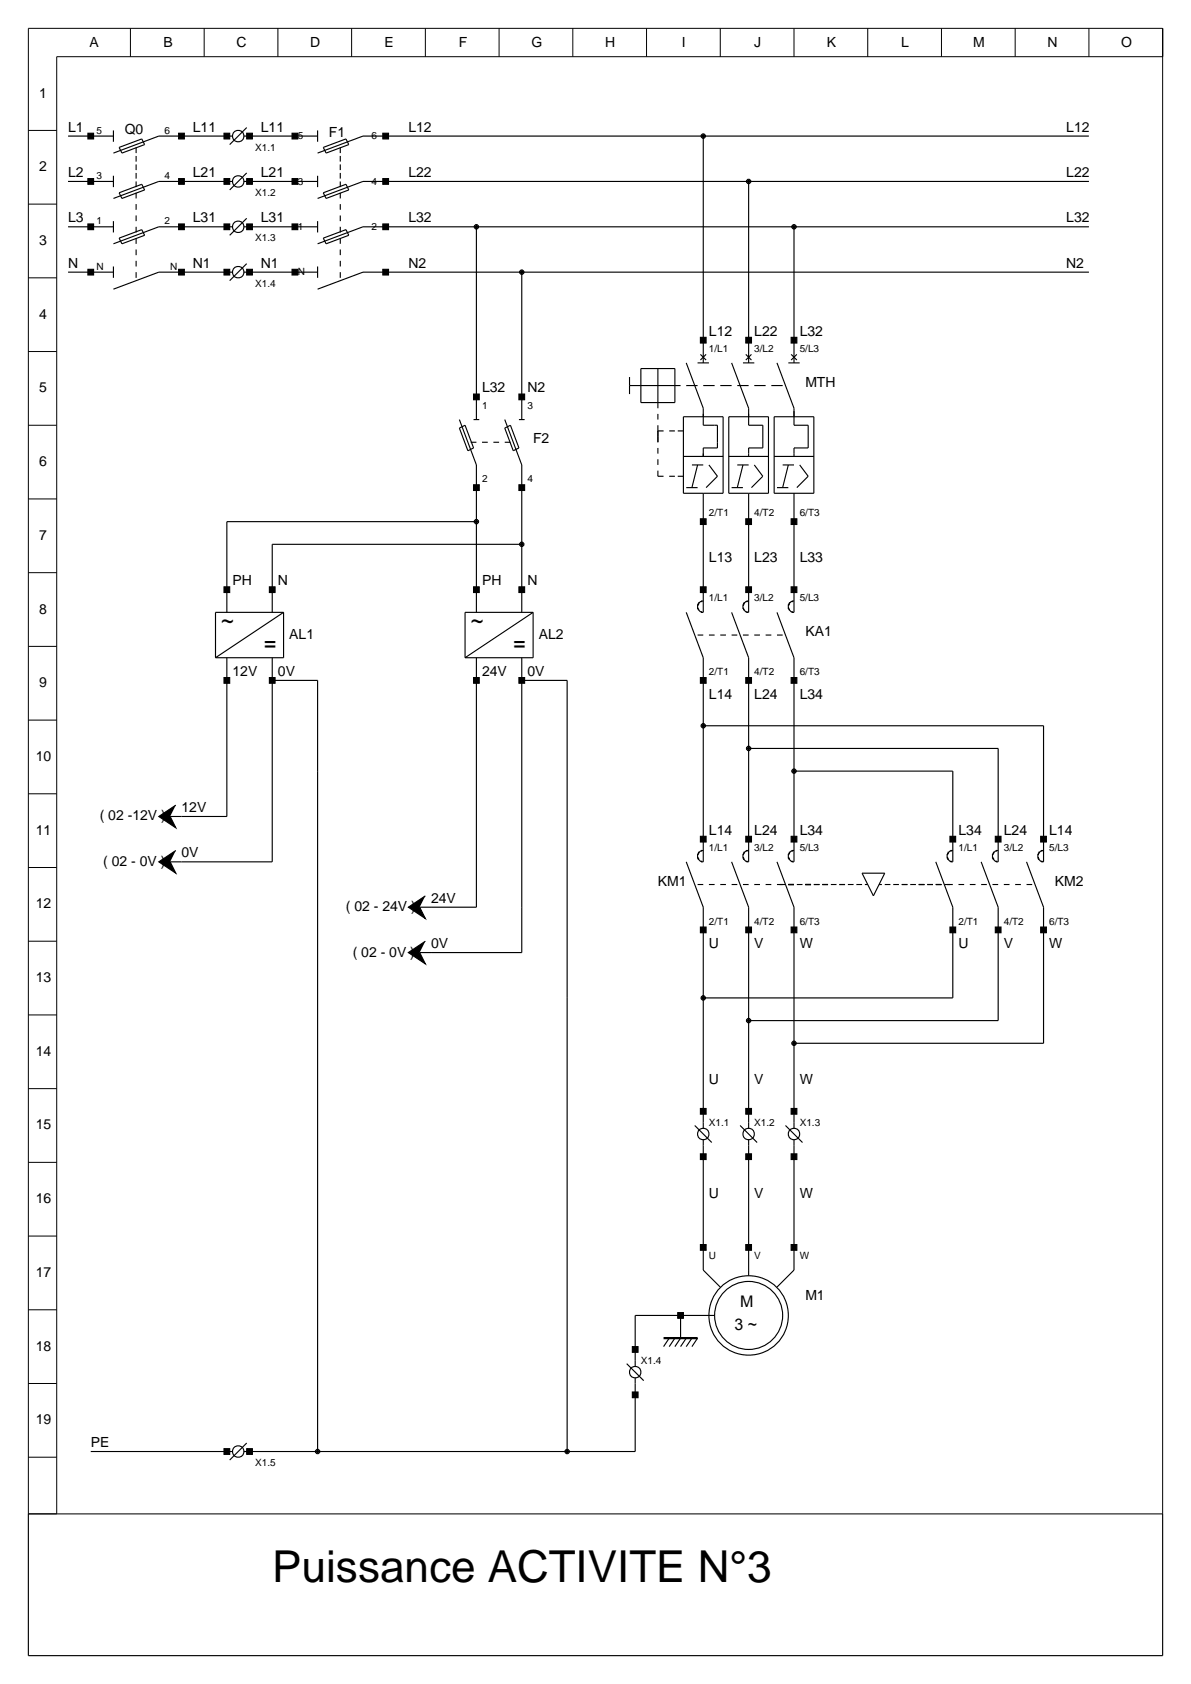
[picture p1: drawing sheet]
<svg xmlns="http://www.w3.org/2000/svg" width="210mm" height="297mm" viewBox="0 0 210 297" stroke-linecap="round" stroke-linejoin="round" font-family="sans-serif">
<g fill="none" stroke="#000" stroke-width=".2">
<path d="M12 32h8M12 24h8M20 23v2M20 31v2M20 39v2M21 34l4-1.5 .5 1-4 1.5zM21 26l4-1.5 .5 1-4 1.5zM24 26v1M24 27.5v1M24 29v1M24 30.5v1M24 32v1"/>
<path d="M24 34v1M24 36v1M24 38v1M40 24h.1M40 32h.1M41 24a1 1 0 0 1 1-1 1 1 0 0 1 1 1M41 24a1 1 0 0 0 1 1 1 1 0 0 0 1-1M41 32a1 1 0 0 1 1-1 1 1 0 0 1 1 1M41 32a1 1 0 0 0 1 1 1 1 0 0 0 1-1M41 32h-13l-8 3M41 24h-13l-8 3M43 32h13"/>
<path d="M43 24h13M43.5 22.5l-3 3M43.5 30.5l-3 3M43.5 38.5l-3 3M44 24h.1M44 32h.1M56 23v2M56 31v2M56 39v2M57 34l4-1.5 .5 1-4 1.5zM57 26l4-1.5 .5 1-4 1.5zM60 26v1"/>
<path d="M60 27.5v1M60 29v1M60 30.5v1M60 32v1M60 34v1M60 36v1M60 38v1M124 24v40M132 32v32M192 32h-128l-8 3M192 24h-128l-8 3M12 40h8"/>
<path d="M12 48h8M20 47v2M21 42l4-1.5 .5 1-4 1.5zM24 40v1M24 42v1M24 44v1M24 46v1M24 48v1M40 40h.1M40 48h.1M41 40a1 1 0 0 1 1-1 1 1 0 0 1 1 1M41 40a1 1 0 0 0 1 1 1 1 0 0 0 1-1"/>
<path d="M41 48a1 1 0 0 1 1-1 1 1 0 0 1 1 1M41 48a1 1 0 0 0 1 1 1 1 0 0 0 1-1M41 40h-13l-8 3M41 48h-13l-8 3M43 40h13M43 48h13M43.5 46.5l-3 3M44 40h.1M44 48h.1M56 47v2M57 42l4-1.5 .5 1-4 1.5zM60 40v1"/>
<path d="M60 42v1M60 44v1M60 46v1M60 48v1M84 40v34M92 48v26M140 40v24M192 40h-128l-8 3M192 48h-128l-8 3M81 74l3 8v26M81 75.5l1-.5 1.5 4-1 .5zM83 78h1"/>
<path d="M83.5 74h1M85 78h1M87 78h1M89 74l3 8v26M89 78h1M89 75.5l1-.5 1.5 4-1 .5zM91.5 74h1M111 68h9M111 66.5v3M113 65h6v6h-6zM116 65v7M116 73v1"/>
<path d="M116 75v3M116 79v1M116 76h1M118 76h1M119.5 76h1M120.5 73.5h7v13.5h-7zM121 64l3 8v3h2.5v4h-2.5v1.5M121 68h2M123 64h2M123.5 62.5l1 1M124 68h2M124.5 62.5l-1 1"/>
<path d="M127 68h2M128.5 73.5h7v13.5h-7zM129 64l3 8v3h2.5v4h-2.5v1.5M130 68h2M131 64h2M131.5 62.5l1 1M132.5 62.5l-1 1M133 68h2M136 68h2M136.5 73.5h7v13.5h-7zM137 64l3 8v3h2.5v4h-2.5v1.5M139 64h2"/>
<path d="M139.5 62.5l1 1M140.5 62.5l-1 1M84 92h-44v16M92 96h-44v12M116 81v1M116 83v1h1M118 84h1M119.5 84h1M120.5 80.5h7M121 86h2M122 82h2M123 82l-1 4"/>
<path d="M124 87v21a1 1 0 0 1-.9-1.5l.4-.4 .5-.1M125 82l1.5 2-2 2M128.5 80.5h7M129 86h2M130 82h2M131 82l-1 4M132 87v21a1 1 0 0 1-.9-1.5l.4-.4 .5-.1M133 82l1.5 2-2 2M136.5 80.5h7M137 86h2M138 82h2M139 82l-1 4"/>
<path d="M140 87v21a1 1 0 0 1-.9-1.5l.4-.4 .5-.1M141 82l1.5 2-2 2M40 116v28h-10M48 116v36h-18M50 108h-12v8M50 108v8h-12M50 108l-12 8M84 116v44h-10M92 116v52h-18M94 108h-12v8M94 108v8h-12M94 108l-12 8"/>
<path d="M121 108l3 8v36a1 1 0 0 1-.9-1.5l.4-.4 .5-.1M123 112h1M125 112h1M127 112h1M129 108l3 8v36a1 1 0 0 1-.9-1.5l.4-.4 .5-.1M129 112h1M131 112h1M133 112h1M135 112h1M137 108l3 8v36a1 1 0 0 1-.9-1.5l.4-.4 .5-.1M137 112h1M48 120h8v136"/>
<path d="M92 120h8v136M124 128h60v24a1 1 0 0 1-.9-1.5l.4-.4 .5-.1M132 132h44v20a1 1 0 0 1-.9-1.5l.4-.4 .5-.1M140 136h28v16a1 1 0 0 1-.9-1.5l.4-.4 .5-.1M121 152l3 8v39M123 156h1M125 156h1M127 156h1M129 152l3 8v39M129 156h1M131 156h1M133 156h1"/>
<path d="M135 156h1M137 152l3 8v39M137 156h1.5M139 156h1M140.5 156h1M142 156h1M143.5 156h1M145 156h1M146.5 156h1M148 156h1M149.5 156h1M151 156h1"/>
<path d="M152 154h4l-2 4zM152.5 156h.5M155 156h.5M156 156h1M157.5 156h1M159 156h1M160.5 156h1M162 156h1M163.5 156h1M165 156h1M165 152l3 8v16h-44M166.5 156h1.5"/>
<path d="M169 156h1M171 156h1M173 156h1M173 152l3 8v20h-44M175 156h1M177 156h1M179 156h1M181 156h1M181 152l3 8v24h-44M122.5 198.5l3 3M124 199a1 1 0 0 0-1 1 1 1 0 0 0 1 1M124 199a1 1 0 0 1 1 1 1 1 0 0 1-1 1"/>
<path d="M130.5 198.5l3 3M132 199a1 1 0 0 0-1 1 1 1 0 0 0 1 1M132 199a1 1 0 0 1 1 1 1 1 0 0 1-1 1M138.5 198.5l3 3M140 199a1 1 0 0 0-1 1 1 1 0 0 0 1 1M140 199a1 1 0 0 1 1 1 1 1 0 0 1-1 1M124 201v23l3 3M132 201v24M140 201v23l-3 3M118 236l-1 1.5M119 236l-1 1.5M120 232v4l-1 1.5"/>
<path d="M121 236l-1 1.5M122 236l-1 1.5M123 236l-1 1.5M126 232h-14v9M16 256h25M40 256h.1M41 256a1 1 0 0 1 1-1 1 1 0 0 1 1 1M41 256a1 1 0 0 0 1 1 1 1 0 0 0 1-1M43.5 254.5l-3 3M44 256h.1M110.5 240.5l3 3M112 241a1 1 0 0 0-1 1 1 1 0 0 0 1 1"/>
<path d="M112 241a1 1 0 0 1 1 1 1 1 0 0 1-1 1M112 243v13h-69M5 267v25h200v-25"/>
<circle cx="132" cy="232" r="6"/>
<circle cx="132" cy="232" r="7"/>
</g>
<g fill="#000" stroke="#000" stroke-width=".2">
<path d="M15.5 31.5h1v1h-1zM15.5 23.5h1v1h-1zM31.5 31.5h1v1h-1zM31.5 23.5h1v1h-1zM39.5 23.5h1v1h-1zM39.5 31.5h1v1h-1zM43.5 23.5h1v1h-1zM43.5 31.5h1v1h-1zM51.5 31.5h1v1h-1zM51.5 23.5h1v1h-1zM67.5 31.5h1v1h-1zM67.5 23.5h1v1h-1z"/>
<path d="M15.5 39.5h1v1h-1zM15.5 47.5h1v1h-1zM31.5 47.5h1v1h-1zM31.5 39.5h1v1h-1zM39.5 39.5h1v1h-1zM39.5 47.5h1v1h-1zM43.5 39.5h1v1h-1zM43.5 47.5h1v1h-1zM51.5 39.5h1v1h-1zM51.5 47.5h1v1h-1zM67.5 47.5h1v1h-1zM67.5 39.5h1v1h-1z"/>
<path d="M83.5 69.5h1v1h-1zM91.5 69.5h1v1h-1zM123.5 59.5h1v1h-1zM131.5 59.5h1v1h-1zM139.5 59.5h1v1h-1zM83.5 85.5h1v1h-1zM91.5 85.5h1v1h-1zM123.5 91.5h1v1h-1zM131.5 91.5h1v1h-1zM139.5 91.5h1v1h-1zM39.5 103.5h1v1h-1zM47.5 103.5h1v1h-1z"/>
<path d="M83.5 103.5h1v1h-1zM91.5 103.5h1v1h-1zM123.5 103.5h1v1h-1zM131.5 103.5h1v1h-1zM139.5 103.5h1v1h-1zM39.5 119.5h1v1h-1zM47.5 119.5h1v1h-1zM83.5 119.5h1v1h-1zM91.5 119.5h1v1h-1zM123.5 119.5h1v1h-1zM131.5 119.5h1v1h-1zM139.5 119.5h1v1h-1z"/>
<path d="M28 144l3-2-1 2 1 2zM28 152l3-2-1 2 1 2zM123.5 147.5h1v1h-1zM131.5 147.5h1v1h-1zM139.5 147.5h1v1h-1zM167.5 147.5h1v1h-1zM175.5 147.5h1v1h-1zM183.5 147.5h1v1h-1zM72 168l3-2-1 2 1 2zM72 160l3-2-1 2 1 2zM123.5 163.5h1v1h-1zM131.5 163.5h1v1h-1z"/>
<path d="M139.5 163.5h1v1h-1zM167.5 163.5h1v1h-1zM175.5 163.5h1v1h-1zM183.5 163.5h1v1h-1zM123.5 195.5h1v1h-1zM131.5 195.5h1v1h-1zM139.5 195.5h1v1h-1zM123.5 203.5h1v1h-1zM131.5 203.5h1v1h-1zM139.5 203.5h1v1h-1zM111.5 237.5h1v1h-1zM119.5 231.5h1v1h-1z"/>
<path d="M123.5 219.5h1v1h-1zM131.5 219.5h1v1h-1zM139.5 219.5h1v1h-1zM39.5 255.5h1v1h-1zM43.5 255.5h1v1h-1zM111.5 245.5h1v1h-1z"/>
</g>
<path d="M117 236h6" fill="none" stroke="#000" stroke-width=".4"/>
<g fill="#000" stroke="#000" stroke-width=".18">
<path d="M123.8 23.7l.2-.1-.4 .4zM124 23.6l.3 .2 .1 .2zM124 24.4l.4-.4-.2 .3zM123.6 24l.4 .4-.2-.1z"/>
<path d="M131.7 31.8l.3-.2-.4 .4zM132 31.6l.2 .1 .2 .3zM132.4 32l-.1 .2-.3 .2zM131.6 32l.4 .4-.2-.1z"/>
<path d="M83.7 39.8l.3-.2-.4 .4zM84 39.6l.2 .1 .2 .3zM84.4 40l-.2 .3-.2 .1zM83.6 40l.4 .4-.3-.2z"/>
<path d="M91.8 47.7l.2-.1-.4 .4zM92 47.6l.2 .1 .2 .3zM92.4 48l-.2 .3-.2 .1zM91.6 48l.4 .4-.2-.1z"/>
<path d="M139.8 39.7l.2-.1-.4 .4zM140 39.6l.2 .1 .2 .3zM140.4 40l-.1 .2-.3 .2zM139.6 40l.4 .4-.2-.1z"/>
<path d="M83.8 91.7l.2-.1-.4 .4zM84 91.6l.3 .2 .1 .2zM84 92.4l.4-.4-.1 .2zM83.6 92l.4 .4-.3-.2z"/>
<path d="M91.8 95.7l.2-.1-.4 .4zM92 95.6l.2 .1 .2 .3zM92 96.4l.4-.4-.2 .3zM91.6 96l.4 .4-.2-.1z"/>
<path d="M123.7 127.8l.3-.2-.4 .4zM124 127.6l.3 .2 .1 .2zM124.4 128l-.1 .2-.3 .2zM123.6 128l.4 .4-.2-.1z"/>
<path d="M131.7 131.8l.3-.2-.4 .4zM132 131.6l.2 .1 .2 .3zM132.4 132l-.1 .2-.3 .2zM131.6 132l.4 .4-.2-.1z"/>
<path d="M139.8 135.7l.2-.1-.4 .4zM140 135.6l.3 .2 .1 .2zM140.4 136l-.1 .2-.3 .2zM139.6 136l.4 .4-.2-.1z"/>
<path d="M123.8 175.7l.2-.1-.4 .4zM124 175.6l.2 .1 .2 .3zM124.4 176l-.1 .2-.3 .2zM123.6 176l.4 .4-.3-.2z"/>
<path d="M131.7 179.8l.3-.2-.4 .4zM132 179.6l.2 .1 .2 .3zM132.4 180l-.1 .2-.3 .2zM131.6 180l.4 .4-.2-.1z"/>
<path d="M139.8 183.7l.2-.1-.4 .4zM140 183.6l.2 .1 .2 .3zM140.4 184l-.1 .2-.3 .2zM139.6 184l.4 .4-.2-.1z"/>
<path d="M55.7 255.8l.3-.2-.4 .4zM56 255.6l.2 .1 .2 .3zM56 256.4l.4-.4-.2 .3zM55.6 256l.4 .4-.2-.1z"/>
<path d="M99.7 255.8l.3-.2-.4 .4zM100 255.6l.3 .2 .1 .2zM100.4 256l-.2 .3-.2 .1zM99.6 256l.4 .4-.2-.1z"/>
</g>
<g fill="#000">
<path d="M124 23.6l.4 .4-.4 .4-.4-.4zM131.6 32l.4-.4 .4 .4-.4 .4zM83.6 40l.4-.4 .4 .4-.4 .4zM92 47.6l.4 .4-.4 .4-.4-.4zM140 39.6l.4 .4-.4 .4-.4-.4zM84 91.6l.4 .4-.4 .4-.4-.4zM92 95.6l.4 .4-.4 .4-.4-.4zM123.6 128l.4-.4 .4 .4-.4 .4zM131.6 132l.4-.4 .4 .4-.4 .4zM140 135.6l.4 .4-.4 .4-.4-.4zM123.6 176l.4-.4 .4 .4-.4 .4zM131.6 180l.4-.4 .4 .4-.4 .4z"/>
<path d="M140 183.6l.4 .4-.4 .4-.4-.4zM55.6 256l.4-.4 .4 .4-.4 .4zM99.6 256l.4-.4 .4 .4-.4 .4z"/>
</g>
<g fill="none" stroke="#000" stroke-width=".18">
<path d="M5 5h200v262h-200zM23 5v5M36 5v5M49 5v5M62 5v5M75 5v5M88 5v5M101 5v5M114 5v5M127 5v5M140 5v5M153 5v5"/>
<path d="M166 5v5M179 5v5M192 5v5M205 10h-195v257M5 23h5M5 36h5M5 49h5M5 62h5M5 75h5M5 88h5M5 101h5M5 114h5"/>
<path d="M5 127h5M5 140h5M5 153h5M5 166h5M5 179h5M5 192h5M5 205h5M5 218h5M5 231h5M5 244h5M5 257h5"/>
</g>
<text font-size="7.8" x="48" y="278.9">Puissance ACTIVITE N°3</text>
<g font-size="3.9">
<text x="39" y="111">~</text>
<text x="83" y="111">~</text>
<text x="46.5" y="115">=</text>
<text x="90.5" y="115">=</text>
</g>
<g font-size="2.8">
<text x="130.5" y="230.5">M</text>
<text x="129.5" y="234.5">3 ~</text>
</g>
<g font-size="2.5">
<text x="15.8" y="8.2">A</text>
<text x="28.8" y="8.2">B</text>
<text x="41.7" y="8.2">C</text>
<text x="54.7" y="8.2">D</text>
<text x="67.8" y="8.2">E</text>
<text x="80.9" y="8.2">F</text>
<text x="93.7" y="8.2">G</text>
<text x="106.7" y="8.2">H</text>
<text x="120.2" y="8.2">I</text>
<text x="133" y="8.2">J</text>
<text x="145.8" y="8.2">K</text>
<text x="158.9" y="8.2">L</text>
<text x="171.6" y="8.2">M</text>
<text x="184.7" y="8.2">N</text>
<text x="197.7" y="8.2">O</text>
<text x="6.9" y="17.2">1</text>
<text x="12" y="23.2">L1</text>
<text x="22" y="23.7">Q0</text>
<text x="34" y="23.2">L11</text>
<text x="46" y="23.2">L11</text>
<text x="72" y="23.2">L12</text>
<text x="188" y="23.2">L12</text>
<text x="58" y="24.2">F1</text>
<text x="6.9" y="30.2">2</text>
<text x="12" y="31.2">L2</text>
<text x="34" y="31.2">L21</text>
<text x="46" y="31.2">L21</text>
<text x="72" y="31.2">L22</text>
<text x="188" y="31.2">L22</text>
<text x="12" y="39.2">L3</text>
<text x="34" y="39.2">L31</text>
<text x="46" y="39.2">L31</text>
<text x="72" y="39.2">L32</text>
<text x="188" y="39.2">L32</text>
<text x="6.9" y="43.2">3</text>
<text x="12" y="47.2">N</text>
<text x="34" y="47.2">N1</text>
<text x="46" y="47.2">N1</text>
<text x="72" y="47.2">N2</text>
<text x="188" y="47.2">N2</text>
<text x="6.9" y="56.2">4</text>
<text x="125" y="59.2">L12</text>
<text x="133" y="59.2">L22</text>
<text x="141" y="59.2">L32</text>
<text x="6.9" y="69.2">5</text>
<text x="85" y="69.2">L32</text>
<text x="93" y="69.2">N2</text>
<text x="142" y="68.2">MTH</text>
<text x="6.9" y="82.2">6</text>
<text x="94" y="78.2">F2</text>
<text x="6.9" y="95.2">7</text>
<text x="125" y="99.2">L13</text>
<text x="133" y="99.2">L23</text>
<text x="141" y="99.2">L33</text>
<text x="41" y="103.2">PH</text>
<text x="49" y="103.2">N</text>
<text x="85" y="103.2">PH</text>
<text x="93" y="103.2">N</text>
<text x="6.9" y="108.2">8</text>
<text x="51" y="112.7">AL1</text>
<text x="95" y="112.7">AL2</text>
<text x="142" y="112.2">KA1</text>
<text x="41" y="119.2">12V</text>
<text x="49" y="119.2">0V</text>
<text x="85" y="119.2">24V</text>
<text x="93" y="119.2">0V</text>
<text x="6.9" y="121.2">9</text>
<text x="125" y="123.2">L14</text>
<text x="133" y="123.2">L24</text>
<text x="141" y="123.2">L34</text>
<text x="6.3" y="134.2">10</text>
<text x="32" y="143.2">12V</text>
<text x="6.3" y="147.2">11</text>
<text x="17.6" y="144.7">( 02 -12V )</text>
<text x="125" y="147.2">L14</text>
<text x="133" y="147.2">L24</text>
<text x="141" y="147.2">L34</text>
<text x="169" y="147.2">L34</text>
<text x="177" y="147.2">L24</text>
<text x="185" y="147.2">L14</text>
<text x="18.2" y="152.7">( 02 - 0V )</text>
<text x="32" y="151.2">0V</text>
<text x="6.3" y="160.2">12</text>
<text x="61" y="160.7">( 02 - 24V )</text>
<text x="76" y="159.2">24V</text>
<text x="116" y="156.2">KM1</text>
<text x="186" y="156.2">KM2</text>
<text x="76" y="167.2">0V</text>
<text x="125" y="167.2">U</text>
<text x="133" y="167.2">V</text>
<text x="141" y="167.2">W</text>
<text x="169" y="167.2">U</text>
<text x="177" y="167.2">V</text>
<text x="185" y="167.2">W</text>
<text x="6.3" y="173.2">13</text>
<text x="62.2" y="168.7">( 02 - 0V )</text>
<text x="6.3" y="186.2">14</text>
<text x="125" y="191.2">U</text>
<text x="133" y="191.2">V</text>
<text x="141" y="191.2">W</text>
<text x="6.3" y="199.2">15</text>
<text x="6.3" y="212.2">16</text>
<text x="125" y="211.2">U</text>
<text x="133" y="211.2">V</text>
<text x="141" y="211.2">W</text>
<text x="6.3" y="225.2">17</text>
<text x="142" y="229.2">M1</text>
<text x="6.3" y="238.2">18</text>
<text x="6.3" y="251.2">19</text>
<text x="16" y="255.2">PE</text>
</g>
<g font-size="1.8">
<text x="17" y="23.6">5</text>
<text x="29" y="23.6">6</text>
<text x="45" y="26.6">X1.1</text>
<text x="52.5" y="24.6">5</text>
<text x="65.5" y="24.6">6</text>
<text x="17" y="31.6">3</text>
<text x="29" y="31.6">4</text>
<text x="45" y="34.6">X1.2</text>
<text x="52.5" y="32.6">3</text>
<text x="65.5" y="32.6">4</text>
<text x="17" y="39.6">1</text>
<text x="29" y="39.6">2</text>
<text x="52.5" y="40.6">1</text>
<text x="65.5" y="40.6">2</text>
<text x="17" y="47.6">N</text>
<text x="30" y="47.6">N</text>
<text x="45" y="42.6">X1.3</text>
<text x="45" y="50.6">X1.4</text>
<text x="52.5" y="48.6">N</text>
<text x="125" y="62.1">1/L1</text>
<text x="133" y="62.1">3/L2</text>
<text x="141" y="62.1">5/L3</text>
<text x="85" y="72.1">1</text>
<text x="93" y="72.1">3</text>
<text x="85" y="85.1">2</text>
<text x="93" y="85.1">4</text>
<text x="125" y="91.1">2/T1</text>
<text x="133" y="91.1">4/T2</text>
<text x="141" y="91.1">6/T3</text>
<text x="125" y="106.1">1/L1</text>
<text x="133" y="106.1">3/L2</text>
<text x="141" y="106.1">5/L3</text>
<text x="125" y="119.1">2/T1</text>
<text x="133" y="119.1">4/T2</text>
<text x="141" y="119.1">6/T3</text>
<text x="125" y="150.1">1/L1</text>
<text x="133" y="150.1">3/L2</text>
<text x="141" y="150.1">5/L3</text>
<text x="169" y="150.1">1/L1</text>
<text x="177" y="150.1">3/L2</text>
<text x="185" y="150.1">5/L3</text>
<text x="125" y="163.1">2/T1</text>
<text x="133" y="163.1">4/T2</text>
<text x="141" y="163.1">6/T3</text>
<text x="169" y="163.1">2/T1</text>
<text x="177" y="163.1">4/T2</text>
<text x="185" y="163.1">6/T3</text>
<text x="125" y="198.6">X1.1</text>
<text x="133" y="198.6">X1.2</text>
<text x="141" y="198.6">X1.3</text>
<text x="125" y="222.1">U</text>
<text x="133" y="222.1">V</text>
<text x="141" y="222.1">W</text>
<text x="113" y="240.6">X1.4</text>
<text x="45" y="258.6">X1.5</text>
</g>
</svg>
